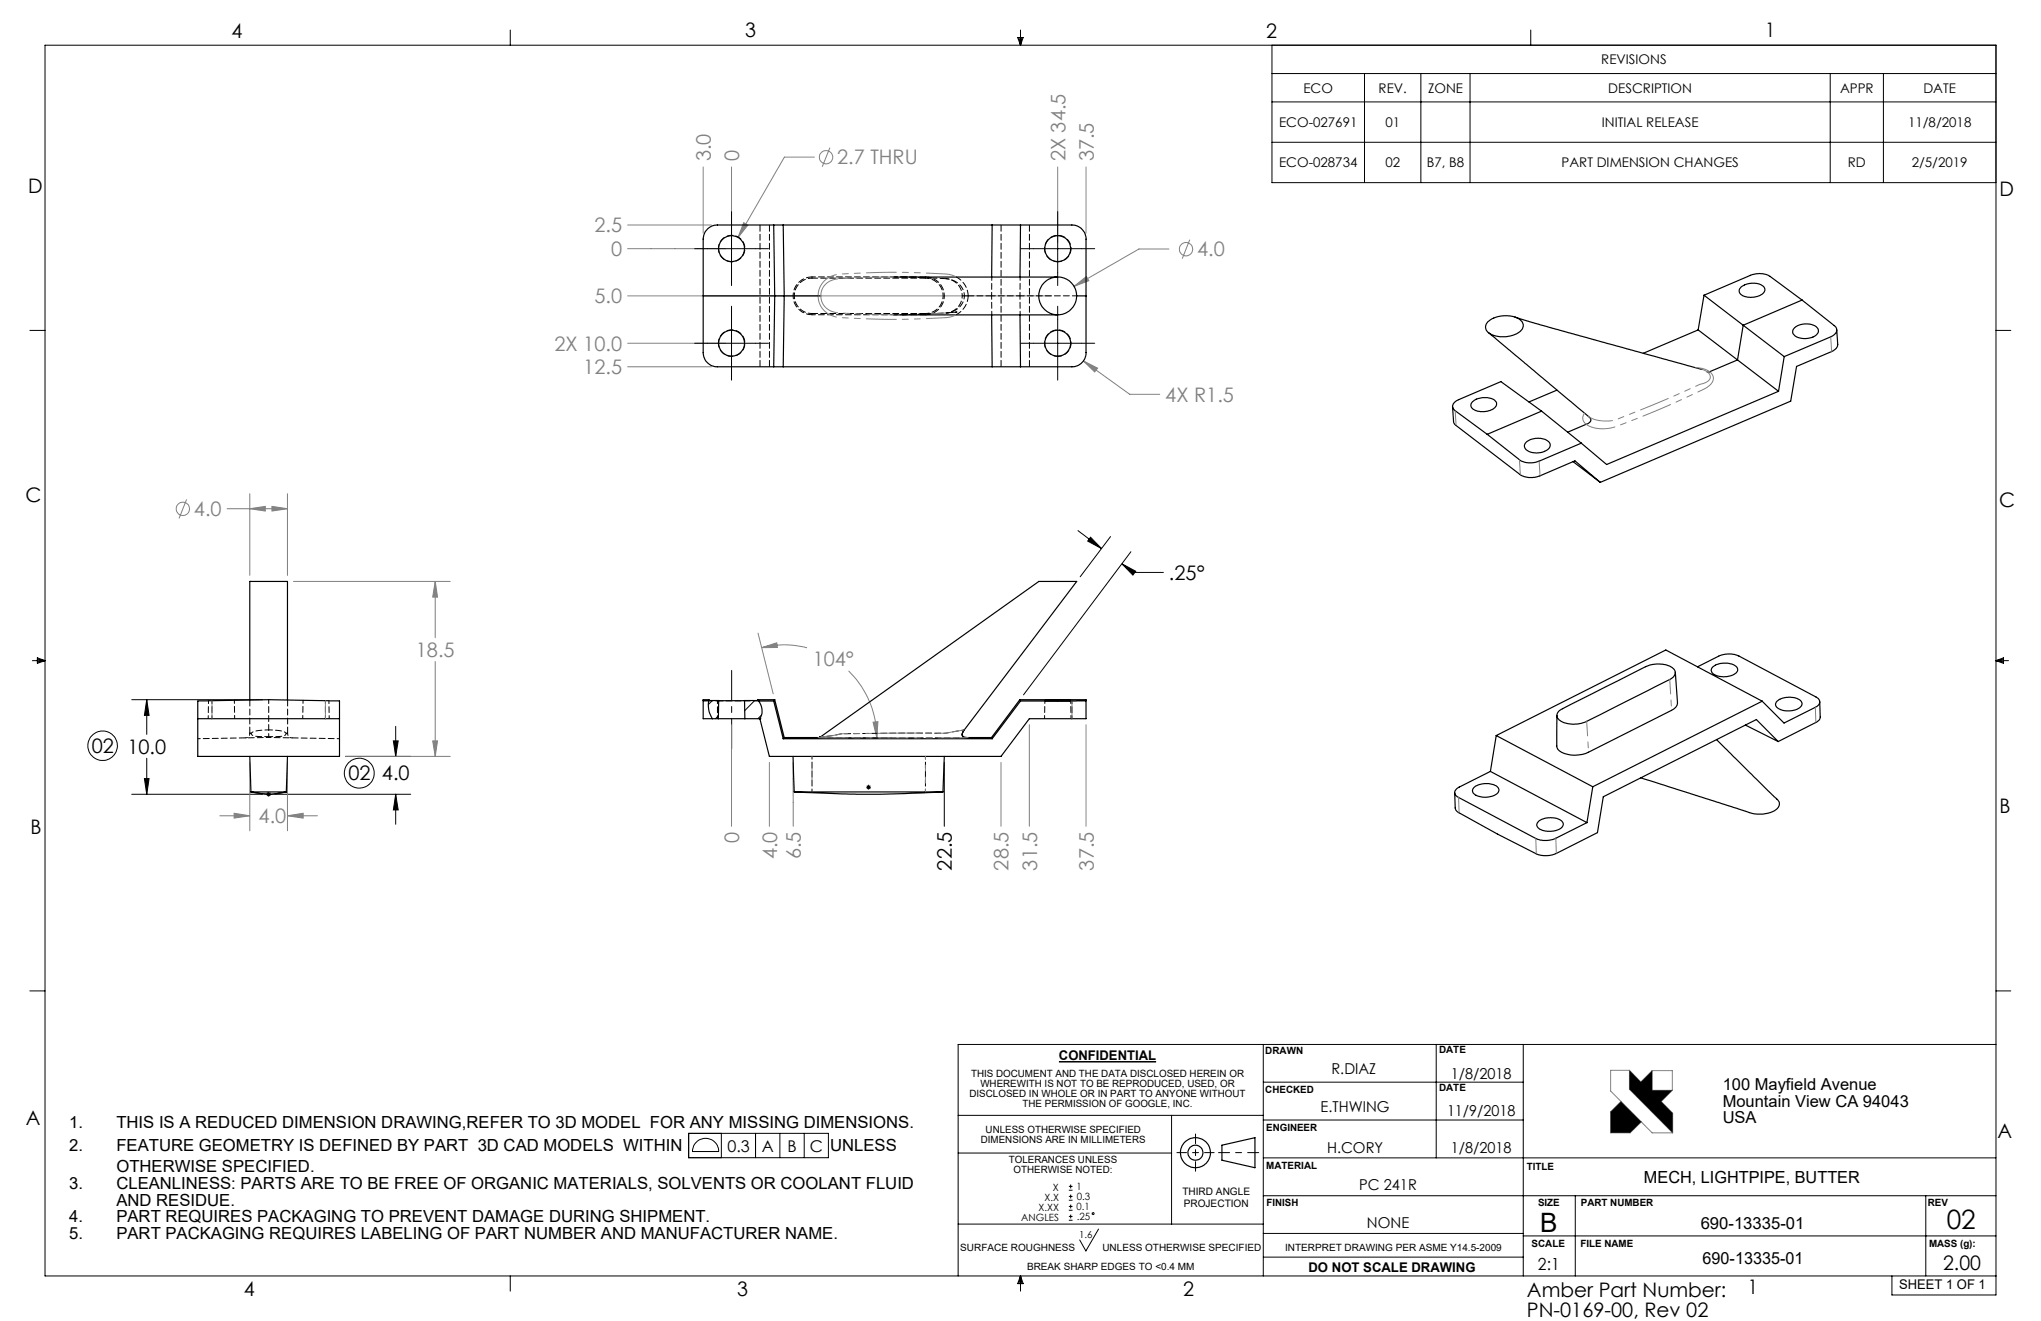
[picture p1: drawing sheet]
<svg xmlns="http://www.w3.org/2000/svg" width="432mm" height="279mm" viewBox="0 0 432 279" stroke-linecap="round" stroke-linejoin="round" font-family="sans-serif">
<g fill="none" stroke="#000" stroke-width=".25">
<path d="M258.5 242.2l7-1.6v6.4l-7-1.6z"/>
<circle cx="252.9" cy="243.8" r="1.59"/>
<circle cx="252.9" cy="243.8" r="3.2"/>
</g>
<path d="M257.8 243.8h8.5" fill="none" stroke="#000" stroke-width=".21" stroke-dasharray="15.2 1.3 1.3 1.3" stroke-dashoffset="12.9"/>
<path d="M252.9 239.9v7.8M249 243.8h7.9" fill="none" stroke="#000" stroke-width=".21" stroke-dasharray="15.2 1.3 1.3 1.3" stroke-dashoffset="13.2"/>
<g fill="none" stroke="#000" stroke-width=".21">
<path d="M107.9 6.3v3.3M215.3 7.9h1.2l-.6 1.7zM215.6 7.9l.3 1.7M215.9 6.3v3.3M216.2 7.9l-.3 1.7M269.1 9.6v29h153.2M269.1 15.6h153.2M288.7 15.6v23M300.6 15.6v23M311 15.6v23M323.9 6.3v3.3M387.2 15.6v23"/>
<path d="M398.5 15.6v23M269.1 30.1h153.2M269.1 21.6h153.2M147 52.6h15.6M154.8 44.8v15.6M216 52.6h15.6M223.8 44.8v15.6M6.3 69.9h3.2M147 72.6h15.6M154.8 64.8v15.6M216 72.6h15.6M223.8 64.8v15.6"/>
<path d="M422.3 69.9h3.1M228 112.2l5 3.8M230.7 113.6l2.3 2.4-2.9-1.6zM234.9 113.5l-6.4 8.5M237.3 119.2l3 1.6-.6 .8zM237.3 119.2l2.5 1.9h6.3M239.3 116.7l-22.8 30.3M6.8 139.7h2.7M7.9 139.1l1.6 .6-1.6 .6zM7.9 139.4l1.6 .3M9.5 139.7l-1.6 .3M422.3 139.7h2.6"/>
<path d="M422.3 139.7l1.6 .3M422.3 139.7l1.6-.6v1.2zM423.9 139.4l-1.6 .3M27.9 148h27.7M31 148v7.3M31 148l.5 3.3h-.9zM73.1 160h13.8M83.2 156.7h1l-.5 3.3zM83.7 153.6v6.4M27.9 168h27.7M30.6 164.7h.9l-.5 3.3zM31 160.4v7.6"/>
<path d="M53.1 167.5l.9 .2a13.9 13.9 0 0 0 6.6-.2M56.3 168h1M56.5 167.6l.7 .7M56.8 167.5v1M57.2 167.6l-.7 .7M58.1 168h28.8M83.7 168v6.3M83.7 168l.5 3.3h-1zM183.3 166.5h1M183.4 166.2l.7 .7M183.8 166v1M184.1 166.2l-.7 .7"/>
<path d="M199.8 161.3v13.5M6.3 209.6h3.2M422.3 209.6h3.1M145.7 239.7h29.6v5.2h-29.6zM152.6 239.7v5.2M159.8 239.7v5.2M165 239.7v5.2M170.1 239.7v5.2M202.7 235.9h64.6M247.9 235.9v23M267.3 236.9h55M267.3 228.9h55"/>
<path d="M267.3 220.9v49M303.8 220.9v24M322.3 220.9v49M422.3 220.9h-219.6v49M147.1 241.8a2.78 2.78 0 0 1 3.1-.8 2.78 2.78 0 0 1 1.8 2.6h-5.5l.3-1.2zM202.7 243.9h45.2M202.7 258.9h64.6M226.1 251.7h.8M226.1 250.9h.8M226.1 253.9h.8M226.1 253h.8M226.1 256h.8"/>
<path d="M226.1 255.2h.8M226.1 258.1h.8M226.1 257.3h.8M226.5 250.5v.9M226.5 252.7v.8M226.5 254.8v.8M226.5 256.9v.8M232.4 260l-2.7 4.6-1.3-2.3M267.3 252.9h155M267.3 244.9h155M333.3 252.9v17M407.4 252.9v17"/>
<path d="M107.9 269.9v3.2M215.9 269.9v3.2M215.9 269.9l.6 1.6h-1.2zM215.9 269.9l-.3 1.6M215.9 269.9l.3 1.6M267.3 260.9h55M267.3 265.9h55M322.3 261.4h100M400.3 269.9v4h22v-264.3h-412.8v260.3h412.8"/>
<circle cx="21.7" cy="157.7" r="3.1"/>
<circle cx="76" cy="163.5" r="3.2"/>
<circle cx="231.3" cy="256.7" r=".19"/>
</g>
<g fill="none" stroke="#808080" stroke-width=".21">
<path d="M148.8 35.3v14M154.8 35.3v16M172.3 33.2h-6.4l-9.8 17M175.6 31.2l-1.6 4.1M223.8 35.3v16M229.8 35.3v14M132.8 52.6h20.7M132.8 47.6h17.7M157.3 47.1l.9 .5-2.1 2.6zM247.3 52.7h-6.4l-13.7 7.9M251.7 50.7l-1.6 4M132.8 72.6h20.7"/>
<path d="M132.8 77.6h17.7M132.8 62.6h89.7M227.2 60.6l2.6-2.1 .6 .9zM229.2 76.3l3 1.6-.6 .8zM229.2 76.3l9.8 7.1h6.4M39.5 105.6l-1.6 4M48 107.6h12.8M52.8 107.6l3.3-.5v1zM52.8 104.4v17.3M57.5 107.1l3.3 .5-3.3 .5zM60.8 104.4v17.3M62.1 123h33.2"/>
<path d="M92.1 123l.5 3.3h-1.1zM92.1 123v11.9M92.1 139.9v20.1M160.4 133.9l3.2 12.9M161.1 137l3.2-1 .2 .9zM161.1 137a18.9 18.9 0 0 1 9.6 0M73.1 160h22.2M91.5 156.7h1.1l-.5 3.3zM154.8 153.3v21.5M174.3 156h14.4M179.5 141.9a19.9 19.9 0 0 1 6 14.1M184.7 152.8l1-.2-.2 3.4z"/>
<path d="M217.8 153.3v21.5M229.8 153.3v21.5M46.5 172.5h6.3M49.5 172l3.3 .5-3.3 .5zM52.8 161.3v14.4M60.8 172.5l3.3-.5v1zM60.8 161.3v14.4M60.8 172.5h6.4M162.8 161.3v13.5M167.8 161.3v13.5M211.8 161.3v13.5M342.9 233l-2.2 2.2v4.4h4.2l2.3-2.3"/>
<path d="M344.7 226.4h-4v4.4l8.8 8.8h4.4M344.7 226.4v4l9.2 9.2M344.7 226.4l2.4 2.4 2.4-2.4M349.5 226.4h4.3v4.2M349.5 226.4v4.2h4.3M353.8 230.6l-2.4 2.4 2.5 2.4v4.2"/>
<circle cx="174.8" cy="33.2" r="1.41"/>
<circle cx="250.9" cy="52.7" r="1.41"/>
<circle cx="38.7" cy="107.6" r="1.42"/>
</g>
<path d="M340.7 235.2v4.4h4.2l2.3-2.3-4.3-4.3zM344.7 226.4v4l9.2 9.2v-4.2l-2.5-2.4 2.4-2.4h-4.3v-4.2l-2.4 2.4z" fill-rule="evenodd" fill="#000"/>
<path d="M224 224.6h20.6" fill="none" stroke="#000" stroke-width=".32"/>
<path d="M154.8 141.8v16.5" fill="none" stroke="#000" stroke-width=".21" stroke-dasharray="15.2 1.3 1.3 1.3" stroke-dashoffset="8.9"/>
<g fill="#000">
<path d="M230.7 113.6l2.3 2.4-2.9-1.6zM237.3 119.2l3 1.6-.6 .8z"/>
<path d="M31 148l.5 3.3h-.9zM30.6 164.7h.9l-.5 3.3zM83.7 168l.5 3.3h-1zM83.2 156.7h1l-.5 3.3z"/>
</g>
<path d="M184.7 152.8l1-.2-.2 3.4zM161.1 137l3.2-1 .2 .9zM157.3 47.1l-1.2 3.1 2.1-2.6zM229.2 76.3l2.4 2.4 .6-.8zM227.2 60.6l3.2-1.2-.6-.9zM57.5 107.1l3.3 .5-3.3 .5zM52.8 107.6l3.3-.5v1zM49.5 172l3.3 .5-3.3 .5zM60.8 172.5l3.3-.5v1zM91.5 156.7h1.1l-.5 3.3zM92.1 123l.5 3.3h-1.1z" fill="#808080"/>
<path d="M150.7 148.2l-.8 .8M152 151.4l-.6 .6M159.7 148.2l-2.1 2.1M161.1 151.2l-.8 .8" fill="none" stroke="#000" stroke-width=".21"/>
<g fill="none" stroke="#000" stroke-width=".25">
<path d="M149.6 48.5l.9-.7 1.1-.2h75.2a3 3 0 0 1 3 3v24a3 3 0 0 1-3 3h-75a3 3 0 0 1-3-3v-24.2l.3-1.2zM163.7 47.6l.2 15-.2 15M165.7 47.6l.2 15-.2 15M189.1 58.6h34.7M209.9 47.6l-.1 11M215.9 47.6l-.1 11M148.8 62.6h24.8M189.1 66.6h34.7M209.8 66.6l.1 11M215.8 66.6l.1 11M227.8 62.6h2M314.9 68a5.9 5.9 0 0 1 6.9-.2 1.6 1.6 0 0 1-.8 2.7 5.8 5.8 0 0 1-6.4-.5 1.48 1.48 0 0 1 .3-2z"/>
<path d="M314.9 70.3l21.2 17.8M320.5 67.1l5.3 1.6 34.2 9.4M359.3 69.8l17 13M359.3 69.8l-11.6 4.9M360 78.1h.1M360.5 62.4l9.8-4.2a4.9 4.9 0 0 1 4.2 .3l6.7 5M360.5 62.4l17 13M360.5 62.4l-1.2 7.4M368.4 60.7a4 4 0 0 1 4.8 .1 1.24 1.24 0 0 1-.9 1.7 3.7 3.7 0 0 1-4.2-.5l-.2-.7zM377.5 75.4l-1.2 7.4M379.7 69.3a3.8 3.8 0 0 1 4.9 .2 1.62 1.62 0 0 1-1.7 2 3.1 3.1 0 0 1-3.6-1.1l.1-.7zM381.2 63.5l-12.4 5.3-1.2 7.3-5.9 2.5-.5 .1"/>
<path d="M381.2 63.5l6.9 5.4a1.31 1.31 0 0 1 .4 1.3 1.31 1.31 0 0 1-1.1 1l-9.9 4.2M388.6 69.7l.2 3.1a1.78 1.78 0 0 1-1.3 1.6l-7.4 3.1-1.3 7.3-40.2 17.2M307.3 86l.2 3.3 .3 .4 13.8 10.7a4.7 4.7 0 0 0 4.2 .2l7.4-3.1 5.4 4.5M311.5 84.9a4.1 4.1 0 0 1 4.9 0 1.18 1.18 0 0 1-.9 1.8 3.7 3.7 0 0 1-4.2-.6l-.1-.7zM314.6 91.9l6.9 5.3a4.4 4.4 0 0 0 4.1 .3l8.9-3.8M322.8 93.6a3.7 3.7 0 0 1 5 .1 1.42 1.42 0 0 1-1.2 1.8 3.5 3.5 0 0 1-4-.7l-.1-.6zM326.1 87l-8.6-6.3-8.9 3.8a1.49 1.49 0 0 0-1.2 1.9l.3 .4 6.9 5.1M326.1 87l8.4 6.7M326.1 87l-11.5 4.9M329.4 82.5l-5.9 2.5M332.8 97.6l5.8 4.4M336.1 88.1h.1"/>
<path d="M336.1 88.2a.81 .81 0 0 1 .4 .9 .81 .81 0 0 1-.7 .6l-4.1 1.7M376.3 82.8l-36.4 15.4-5.4-4.5M41.8 152h30M41.8 148.3l2.9-.1a355.1 355.1 0 0 1 24.5 0l2.6 .1v11.7h-30zM52.8 148.1v-25.1h8v25.1M52.8 160l.3 7.5M60.8 160l-.2 7.5M148.8 148.2h1.1M149.9 148.2v.3a5.1 5.1 0 0 0 .8 3.5M149.9 148.2l.1-.2h-1.2v4h1.9M150 148.2h2M150.7 152h1.3"/>
<path d="M152 152h5.6M152 148.2h5.5M152 148.2v3.8M157.5 148.2l.1 3.8M157.5 148.2h2.9M157.6 152h3.2M160.5 148.3a3.3 3.3 0 0 1 .3 3.7M160.5 148.3h3.2M160.8 152h.1M163.7 148.3l2 7.9M163.9 148h-3.6l.2 .3M163.9 148l-.2 .3"/>
<path d="M163.9 148l2 8M165.7 156.2h44.2M165.9 156l-.2 .2M167.8 160l.2 7.5M173.4 156h.1M173.6 155.8l-.4 .2h-7.3M173.6 155.8h.1M173.7 155.8l-.3 .2M199.8 160l-.3 7.5M203.8 155.8l.8 .2h5.2M204 154.4a.9 .9 0 0 0-.2 1.4M204 154.4l23.8-31.4h-8l-46.2 32.8"/>
<path d="M204 154.4h.1M204 154.4l-.3 .5a.59 .59 0 0 0 .1 .9M209.8 156l.1 .2M215.8 148h14v4h-12l-6 8h-49l-2-8M215.8 148l.1 .3M215.8 148l-6 8M215.9 148.3l-6 7.9M221.1 148.2h5.4zM229.8 148.2l-13.9 .1M316.5 155.6l-1.2 7.6M316.5 155.6l20.5 10.8M329.8 150.4l18.4-9.4a6 6 0 0 1 5.9 .5 1.32 1.32 0 0 1-.7 2.1l-17.7 9a5.8 5.8 0 0 1-6-.5 1.16 1.16 0 0 1 .1-1.7z"/>
<path d="M354.4 142.2l.5 6.4a1.71 1.71 0 0 1-1.3 1.6l-17.5 8.9a6 6 0 0 1-6.5-.6l-.2-.7v-6.5M359.1 141l4.5-2.2a5.4 5.4 0 0 1 4.3-.1l16.3 8.7a1.13 1.13 0 0 1 .8 1.2 1.13 1.13 0 0 1-1 1l-6.6 3.3-4.6-4.6M362.4 141a4.4 4.4 0 0 1 5.1 .1 1.16 1.16 0 0 1-1 1.7 4.4 4.4 0 0 1-4.3-.5l-.2-.6zM363.2 156.4l12.3 12.2a1.57 1.57 0 0 1 .9 1.6 1.57 1.57 0 0 1-1.2 1.4 8.2 8.2 0 0 1-6.7-.3l-21.4-6.8M369.3 153.4l6.9 3.4M372.8 148.3l-35.8 18.1M372.8 148.3l-20.4-10.8-35.9 18.1M375.9 148.3a4.2 4.2 0 0 1 5.2 .1 1.26 1.26 0 0 1-1.1 1.7 3.9 3.9 0 0 1-4.3-.8l-.1-.4zM376.2 156.8l-4.6-4.6-32.4 16.3-1.2 7.6-8.8 4.4a5.5 5.5 0 0 1-4.2 .1l-8.2-4.2-8.5-4.7-.4-.7-.1-3.3M385 148.4l.1 3.4-.3 .6-8.6 4.4M53.1 167.5a14.1 14.1 0 0 0 7.5 0M53.1 167.5h7.5"/>
<path d="M168 167.5l12.8 .5a247.6 247.6 0 0 0 18.7-.5M168 167.5h31.5M311.8 166.6a4.3 4.3 0 0 1 5.1-.1 1.17 1.17 0 0 1-1 1.8 4 4 0 0 1-4.3-.7l-.1-.3zM315.3 163.2l-6.6 3.3a1.12 1.12 0 0 0-.9 1 1.12 1.12 0 0 0 .8 1.2l16.3 8.6a5.3 5.3 0 0 0 4.2 0l6.6-3.3M315.3 163.2l20.4 10.8M325.5 173.7a4.3 4.3 0 0 1 5 0 1.16 1.16 0 0 1-1 1.8 3.9 3.9 0 0 1-4.3-.7l-.1-.4zM337 166.4l-1.3 7.6"/>
<circle cx="154.8" cy="52.6" r="2.73"/>
<circle cx="223.8" cy="52.6" r="2.73"/>
<circle cx="154.8" cy="72.6" r="2.73"/>
<circle cx="223.8" cy="62.6" r="4"/>
<circle cx="223.8" cy="72.6" r="2.73"/>
</g>
<g fill="none" stroke="#000" stroke-width=".21" stroke-dasharray="1.3 .6">
<path d="M171.8 58.8v-.2M195.8 58.8v-.2M200.2 58.9l-3.2-.1M171.8 66.3v.3M195.8 66.3v.3M203.6 62.6h.4M223.8 66.6h.1M52.8 123h.1M52.9 155.1h-.1M52.9 148l-.1 7.1M60.8 155.1h.1M60.8 155.1v-7.1"/>
<path d="M173.1 156h31.7M203.8 155.8h.1M204 154.4h.1M53.2 167.5h-.1M60.6 167.5h-.1"/>
</g>
<path d="M151.8 148.2h-1.8" fill="none" stroke="#000" stroke-width=".21" stroke-dasharray="1.3 .6" stroke-dashoffset=".9"/>
<path d="M171.8 58.6a4 4 0 0 0-4 4 4 4 0 0 0 4 4M171.8 58.8h24M195.8 58.6h-4.9M202.3 58.6a4.7 4.7 0 0 1 2.5 4M190.9 66.6h4.9M195.8 66.6a4 4 0 0 0 4-4 4 4 0 0 0-4-4M195.8 66.3h-24M204.8 62.6a4.6 4.6 0 0 1-2.5 4M209.8 62.6h-5M160.5 148.2h-8.7" fill="none" stroke="#000" stroke-width=".21" stroke-dasharray="1.3 .6" stroke-dashoffset=".1"/>
<path d="M189.1 58.6h-17.3M171.8 66.6h17.3M200.2 66.2a3.9 3.9 0 0 0 3.8-3.6M200.2 66.2l2.2-.2-5.4 .4M204 62.6a3.9 3.9 0 0 0-3.8-3.7M44.8 152v-3.8M49.6 152v-3.9M64.1 148.1l-.1 3.9M68.8 148.2v3.8M221.1 148.2l-.1 3.8M226.6 152l-.1-3.8" fill="none" stroke="#000" stroke-width=".21" stroke-dasharray="1.3 .6" stroke-dashoffset=".6"/>
<path d="M44.1 148.2l-.1 3.8M69.6 152v-3.8M151.8 152v-3.8M204 154.4l-1.1 .2a15.3 15.3 0 0 1-4.8 .5l-20 .1-2.5 .5-1.9 .1M226.8 148.2v3.8M171.8 167.5v-7.5M195.8 167.5v-7.5" fill="none" stroke="#000" stroke-width=".21" stroke-dasharray="1.3 .6" stroke-dashoffset=".7"/>
<g fill="none" stroke="#808080" stroke-width=".21" stroke-dasharray="6.3 1.3 1.3 1.3 1.3 1.3">
<path d="M197 66.4l3.2-.2M358.7 77.8h.1a5.2 5.2 0 0 1 2.9 .8M361.2 78.7l-1.2-.6M387.5 74.3l-.2-3.1M307.9 86.8l.2 3.2M325.6 97.5l.2 3.1M335.6 89.7a1.56 1.56 0 0 1-.3-2.3M336.1 88.1h.1M321.6 100.4l-.1-3.2M44.8 148.2v3.8M68.8 152v-3.8M204.8 156h-31.7"/>
<path d="M226.8 152v-3.8M384.2 152.8l-.1-3.2M308.6 168.6l.1 3.3M329.2 177.3l.1 3.2M325 180.6l-.1-3.3"/>
</g>
<path d="M173.7 155.8l2-.2 2.5-.4 20-.1a20 20 0 0 0 5.1-.6l.7-.1" fill="none" stroke="#808080" stroke-width=".21" stroke-dasharray="6.3 1.3 1.3 1.3 1.3 1.3" stroke-dashoffset=".7"/>
<path d="M171.8 167.5v-7.5M195.8 167.5v-7.5" fill="none" stroke="#808080" stroke-width=".21" stroke-dasharray="6.3 1.3 1.3 1.3 1.3 1.3" stroke-dashoffset="5.8"/>
<g fill="none" stroke="#000" stroke-width=".21" stroke-dasharray="1.3 .6" stroke-dashoffset=".5">
<path d="M189.1 58.6l7.9 .2M195.8 58.8a3.7 3.7 0 0 1 3.7 3.8 3.7 3.7 0 0 1-3.7 3.7M197 58.8l-7.9-.2M171.8 66.3a3.7 3.7 0 0 1-3.7-3.7 3.7 3.7 0 0 1 3.7-3.8M189.1 66.6l7.9-.2M197 66.4l-6.1 .2M204.8 62.6h-1M209.8 62.6v-4M209.8 66.6v-4M215.8 62.6v-4M215.8 62.6h-6M215.8 66.6v-4"/>
<path d="M56.8 154.4a5.5 5.5 0 0 0-3.6 .7h-.3M60.8 155.1h-.2a2.83 2.83 0 0 0-2.2-.7h-1.6"/>
</g>
<path d="M152 52.6a2.8 2.8 0 0 1 4.1-2.5 2.8 2.8 0 0 1 .2 4.8 2.8 2.8 0 0 1-4.3-2.2v-.1M223.8 55.4a2.8 2.8 0 0 1-2.5-4.2 2.8 2.8 0 0 1 4.9-.1 2.8 2.8 0 0 1-2.2 4.3h-.2M152 72.6a2.8 2.8 0 0 1 4.1-2.5 2.8 2.8 0 0 1 .2 4.8 2.8 2.8 0 0 1-4.3-2.2v-.1M223.8 75.4a2.8 2.8 0 0 1-2.5-4.2 2.8 2.8 0 0 1 4.9-.1 2.8 2.8 0 0 1-2.2 4.3h-.2M227.8 62.6h-12M52.8 155.1l.3 .1a1.16 1.16 0 0 0 1.4 .6h2.3M56.8 156v-8M56.8 155.8a6 6 0 0 0 3.6-.4l.1-.2 .3-.1" fill="none" stroke="#000" stroke-width=".21" stroke-dasharray="1.3 .6" stroke-dashoffset=".4"/>
<path d="M160.8 77.6v-30M162.8 77.6v-30M211.8 77.6v-30M217.8 77.6v-30" fill="none" stroke="#000" stroke-width=".21" stroke-dasharray="1.3 .6" stroke-dashoffset="-.1"/>
<path d="M200.2 58.9l.2 .1a3.7 3.7 0 0 1 3.2 3.6M203.6 62.6a3.7 3.7 0 0 1-3.4 3.6M52.8 155.1a.89 .89 0 0 1-.9 1M56.8 156l-15 .2M61.8 156.1a.89 .89 0 0 1-1-1M71.8 156.2l-15-.2" fill="none" stroke="#000" stroke-width=".21" stroke-dasharray="1.3 .6" stroke-dashoffset=".8"/>
<path d="M189.1 58.6l-9.4 .2a7 7 0 0 0-5.1 1.4 3.3 3.3 0 0 0-.9 2.4M173.7 62.6a3.8 3.8 0 0 0 4.2 3.6l11.2 .4" fill="none" stroke="#808080" stroke-width=".21" stroke-dasharray="6.3 1.3 1.3 1.3 1.3 1.3" stroke-dashoffset=".8"/>
<path d="M173.1 62.6a4.9 4.9 0 0 1 5.4-4.7l10.4-.3 9.8 .3a8.4 8.4 0 0 1 3.6 .7M202.3 66.6a13 13 0 0 1-4.6 .7l-8.7 .3-9.8-.4a5.9 5.9 0 0 1-5.7-2.7l-.4-1.9" fill="none" stroke="#808080" stroke-width=".21" stroke-dasharray="6.3 1.3 1.3 1.3 1.3 1.3" stroke-dashoffset="-.1"/>
<path d="M336.2 88.1a7.6 7.6 0 0 0 7 .2l7.7-3.1 9-4a1.86 1.86 0 0 0 1.9-1.7l-.6-.8" fill="none" stroke="#808080" stroke-width=".21" stroke-dasharray="6.3 1.3 1.3 1.3 1.3 1.3" stroke-dashoffset="1.2"/>
<path d="M361.7 78.6a1.86 1.86 0 0 1-.5 3.3l-9 4.2-9.2 3.7a8.2 8.2 0 0 1-7.4-.1" fill="none" stroke="#808080" stroke-width=".21" stroke-dasharray="6.3 1.3 1.3 1.3 1.3 1.3" stroke-dashoffset=".1"/>
<path d="M335.7 152.6l.4 6.5M353.3 143.7l.3 6.5" fill="none" stroke="#808080" stroke-width=".21" stroke-dasharray="6.3 1.3 1.3 1.3 1.3 1.3" stroke-dashoffset="3.3"/>
<g font-size="5.6">
<text x="325.9" y="260.6">B</text>
<text x="411.9" y="260">02</text>
</g>
<g font-size="4.2">
<text x="49" y="8.1">4</text>
<text x="157.6" y="7.8">3</text>
<text x="267.9" y="8.1">2</text>
<text x="373.5" y="7.7">1</text>
<text x="6" y="40.7">D</text>
<text x="423" y="41.5">D</text>
<text x="5.4" y="106.2">C</text>
<text x="422.9" y="107.2">C</text>
<text x="247.3" y="122.7">.25°</text>
<text x="19.4" y="159.2">02</text>
<text x="27" y="159.4">10.0</text>
<text x="73.7" y="165">02</text>
<text x="80.8" y="165">4.0</text>
<text x="423" y="172.1">B</text>
<text x="6.5" y="176.3">B</text>
<text x="201.4" y="184.1" transform="rotate(-90 201.4 184.1)">22.5</text>
<text x="5.5" y="238">A</text>
<text x="422.6" y="240.8">A</text>
<text x="411.1" y="268.7">2.00</text>
<text x="51.6" y="274.1">4</text>
<text x="155.9" y="274.2">3</text>
<text x="250.3" y="274.2">2</text>
<text x="323" y="274.3">Amber Part Number:</text>
<text x="369.8" y="273.8">1</text>
<text x="323" y="278.5">PN-0169-00, Rev 02</text>
</g>
<g font-size="4.2" fill="#808080">
<text x="150.4" y="34.1" transform="rotate(-90 150.4 34.1)">3.0</text>
<text x="156.4" y="34.1" transform="rotate(-90 156.4 34.1)">0</text>
<text x="177.1" y="34.8">2.7 THRU</text>
<text x="225.4" y="34.1" transform="rotate(-90 225.4 34.1)">2X 34.5</text>
<text x="231.4" y="34.1" transform="rotate(-90 231.4 34.1)">37.5</text>
<text x="125.8" y="49.2">2.5</text>
<text x="129.3" y="54.2">0</text>
<text x="253.3" y="54.2">4.0</text>
<text x="125.8" y="64.2">5.0</text>
<text x="117.3" y="74.2">2X 10.0</text>
<text x="123.4" y="79.2">12.5</text>
<text x="246.5" y="85">4X R1.5</text>
<text x="41" y="109.2">4.0</text>
<text x="88" y="139">18.5</text>
<text x="171.9" y="141">104°</text>
<text x="54.7" y="174.1">4.0</text>
<text x="156.4" y="178.3" transform="rotate(-90 156.4 178.3)">0</text>
<text x="164.4" y="181.8" transform="rotate(-90 164.4 181.8)">4.0</text>
<text x="169.4" y="181.8" transform="rotate(-90 169.4 181.8)">6.5</text>
<text x="213.4" y="184.1" transform="rotate(-90 213.4 184.1)">28.5</text>
<text x="219.4" y="184.1" transform="rotate(-90 219.4 184.1)">31.5</text>
<text x="231.4" y="184.1" transform="rotate(-90 231.4 184.1)">37.5</text>
</g>
<g font-size="3.5">
<text x="364.5" y="230.5">100 Mayfield Avenue</text>
<text x="14.6" y="238.6">1.</text>
<text x="24.6" y="238.6">THIS IS A REDUCED DIMENSION DRAWING,REFER TO 3D MODEL FOR ANY MISSING DIMENSIONS.</text>
<text x="364.5" y="234.1">Mountain View CA 94043</text>
<text x="364.5" y="237.6">USA</text>
<text x="14.6" y="243.5">2.</text>
<text x="24.6" y="243.5">FEATURE GEOMETRY IS DEFINED BY PART 3D CAD MODELS WITHIN</text>
<text x="175.6" y="243.5">UNLESS</text>
<text x="14.6" y="251.5">3.</text>
<text x="24.6" y="247.9">OTHERWISE SPECIFIED.</text>
<text x="24.6" y="251.5">CLEANLINESS: PARTS ARE TO BE FREE OF ORGANIC MATERIALS, SOLVENTS OR COOLANT FLUID</text>
<text x="347.8" y="250.1">MECH, LIGHTPIPE, BUTTER</text>
<text x="24.6" y="255">AND RESIDUE.</text>
<text x="14.6" y="258.5">4.</text>
<text x="14.6" y="262">5.</text>
<text x="24.6" y="258.5">PART REQUIRES PACKAGING TO PREVENT DAMAGE DURING SHIPMENT.</text>
<text x="24.6" y="262">PART PACKAGING REQUIRES LABELING OF PART NUMBER AND MANUFACTURER NAME.</text>
<text x="359.8" y="259.9">690-13335-01</text>
<text x="325.4" y="268.7">2:1</text>
<text x="360.2" y="267.4">690-13335-01</text>
</g>
<g font-size="3.4">
<text x="153.9" y="243.6">0.3</text>
<text x="161.2" y="243.6">A</text>
<text x="166.6" y="243.6">B</text>
<text x="171.3" y="243.6">C</text>
</g>
<g font-size="3.2">
<text x="281.7" y="227.1">R.DIAZ</text>
<text x="306.9" y="228.2">1/8/2018</text>
<text x="279.4" y="235.2">E.THWING</text>
<text x="306.1" y="236.1">11/9/2018</text>
<text x="280.8" y="244">H.CORY</text>
<text x="306.9" y="244">1/8/2018</text>
<text x="287.6" y="251.6">PC 241R</text>
<text x="289.2" y="259.8">NONE</text>
</g>
<g font-size="2.8">
<text x="338.8" y="13.6">REVISIONS</text>
<text x="275.8" y="19.6">ECO</text>
<text x="291.7" y="19.6">REV.</text>
<text x="302.1" y="19.6">ZONE</text>
<text x="340.3" y="19.6">DESCRIPTION</text>
<text x="389.3" y="19.6">APPR</text>
<text x="406.9" y="19.6">DATE</text>
<text x="270.6" y="26.9">ECO-027691</text>
<text x="293.1" y="26.9">01</text>
<text x="338.9" y="26.9">INITIAL RELEASE</text>
<text x="403.7" y="26.9">11/8/2018</text>
<text x="270.6" y="35.4">ECO-028734</text>
<text x="293.1" y="35.4">02</text>
<text x="301.9" y="35.4">B7, B8</text>
<text x="330.4" y="35.4">PART DIMENSION CHANGES</text>
<text x="390.9" y="35.4">RD</text>
<text x="404.4" y="35.4">2/5/2019</text>
<text x="224" y="224.3">CONFIDENTIAL</text>
<text x="276.8" y="269">DO NOT SCALE DRAWING</text>
<text x="401.8" y="272.7">SHEET 1 OF 1</text>
</g>
<g font-size="2.2">
<text x="250.1" y="252.7">THIRD ANGLE</text>
<text x="250.4" y="255.3">PROJECTION</text>
</g>
<g font-size="2.1">
<text x="205.4" y="227.9">THIS DOCUMENT AND THE DATA DISCLOSED HEREIN OR</text>
<text x="267.7" y="223">DRAWN</text>
<text x="304.5" y="222.8">DATE</text>
<text x="205.1" y="232.1">DISCLOSED IN WHOLE OR IN PART TO ANYONE WITHOUT</text>
<text x="207.4" y="230">WHEREWITH IS NOT TO BE REPRODUCED, USED, OR</text>
<text x="267.7" y="231.1">CHECKED</text>
<text x="304.5" y="230.8">DATE</text>
<text x="208.5" y="239.6">UNLESS OTHERWISE SPECIFIED</text>
<text x="216.3" y="234.2">THE PERMISSION OF GOOGLE, INC.</text>
<text x="267.9" y="239.2">ENGINEER</text>
<text x="207.5" y="241.7">DIMENSIONS ARE IN MILLIMETERS</text>
<text x="213.4" y="246">TOLERANCES UNLESS</text>
<text x="214.4" y="248.1">OTHERWISE NOTED:</text>
<text x="222.8" y="251.8">X</text>
<text x="227.8" y="251.7">1</text>
<text x="267.9" y="247.1">MATERIAL</text>
<text x="323" y="247.4">TITLE</text>
<text x="219.7" y="256">X.XX</text>
<text x="221" y="253.9">X.X</text>
<text x="227.8" y="256">0.1</text>
<text x="227.8" y="253.8">0.3</text>
<text x="267.9" y="255.1">FINISH</text>
<text x="325.4" y="255">SIZE</text>
<text x="334.4" y="255">PART NUMBER</text>
<text x="407.9" y="255">REV</text>
<text x="216.1" y="258.2">ANGLES</text>
<text x="227.8" y="258.1">.25</text>
<text x="228.3" y="261.8">1.6</text>
<text x="324" y="263.7">SCALE</text>
<text x="334.4" y="263.7">FILE NAME</text>
<text x="408.1" y="263.7">MASS (g):</text>
<text x="203.2" y="264.5">SURFACE ROUGHNESS</text>
<text x="217.3" y="268.6">BREAK SHARP EDGES TO &lt;0.4 MM</text>
<text x="233.2" y="264.5">UNLESS OTHERWISE SPECIFIED</text>
<text x="271.9" y="264.5">INTERPRET DRAWING PER ASME Y14.5-2009</text>
</g>
</svg>
